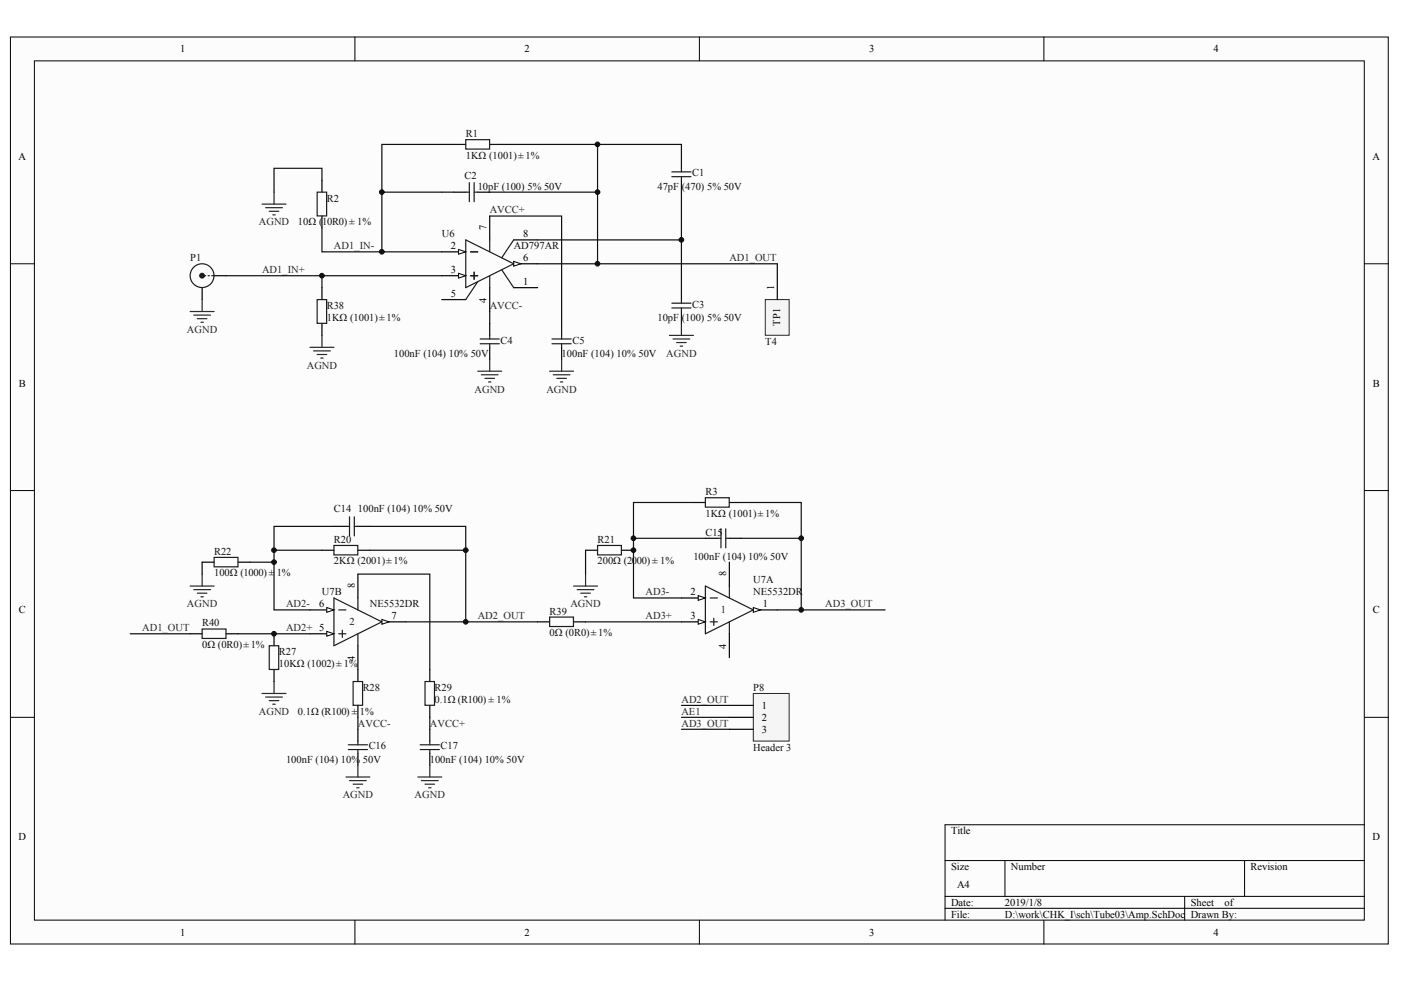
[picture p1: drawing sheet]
<svg xmlns="http://www.w3.org/2000/svg" width="287mm" height="202mm" viewBox="0 0 287 202" stroke-linecap="round" stroke-linejoin="round" font-family="sans-serif">
<g fill="#fcfcfc" stroke="#000" stroke-width=".2">
<path d="M2.1 7.6h282.1v185.7h-282.1z"/>
<path d="M7 12.5h272.3v175.9h-272.3z"/>
</g>
<g fill="none" stroke="#000" stroke-width=".2">
<path d="M72.7 7.6v4.9M143.2 7.6v4.9M213.7 7.6v4.9M2.1 54h4.9M279.3 54h4.9M2.1 100.5h4.9M279.3 100.5h4.9M2.1 146.9h4.9M279.3 146.9h4.9M193.5 176.2h85.8M205.7 176.2v7.4M254.8 176.2v7.4"/>
<path d="M279.3 168.9h-85.8v19.6M72.7 188.5v4.9M143.2 188.5v4.9M193.5 183.6h85.8M193.5 186h85.8M213.7 188.5v4.9M242.5 183.6v4.9"/>
</g>
<path d="M41.4 58.9v2.5M43.8 56.5h2.5M90.4 51.6h4.9M105.2 58.9h4.9" fill="none" stroke="#000" stroke-width=".25"/>
<circle cx="41.4" cy="56.5" r=".48" fill="#1c1c1c" stroke="#1c1c1c" stroke-width=".25"/>
<g fill="none" stroke="#1c1c1c" stroke-width=".25">
<path d="M41.9 56.5h.2M42.6 56.5h.3M43.3 56.5h.3"/>
<circle cx="41.4" cy="56.5" r="2.44"/>
</g>
<g fill="none" stroke="#262626" stroke-width=".25">
<path d="M56.1 39.4v2.4M53.6 41.8h5M54.4 42.5h3.4M55.1 43.3h2M55.9 44h.4M38.9 63.8h4.9M39.7 64.5h3.4M40.4 65.3h2M41.1 66h.5M41.4 61.4v2.4M63.5 71.1h4.9M64.2 71.9h3.4"/>
<path d="M64.9 72.6h2M65.7 73.3h.5M65.9 68.7v2.4M97.8 76h4.9M98.5 76.8h3.5M99.3 77.5h1.9M100 78.2h.5M100.3 73.6v2.4M112.5 76h4.9M113.3 76.8h3.4M114 77.5h2M114.7 78.2h.5"/>
<path d="M115 73.6v2.4M137 68.7h5M137.8 69.4h3.4M138.5 70.2h2M139.3 70.9h.4M139.5 66.2v2.5"/>
</g>
<g fill="none" stroke="#0e0e0e" stroke-width=".25">
<path d="M65.9 36.9v-2.4h-9.8v4.9M78.2 39.4h14.7M92.9 29.6h-14.7v22h12.2M100.3 39.4h22v14.6h-12.2M102.7 29.6h19.6v9.8M122.3 29.6h17.2v2.4M139.5 39.4v9.7M46.3 56.5h44.1M65.9 46.7v4.9h12.3M65.9 56.5v2.4M100.3 44.2h14.7v22M110.1 49.1h29.4v9.8"/>
<path d="M100.3 63.8v2.4"/>
</g>
<path d="M93.9 51.1l1.4 .5-1.4 .5z" fill="#fcfcfc" stroke="#000" stroke-width=".2"/>
<path d="M90.4 56.5h4.9" fill="none" stroke="#000" stroke-width=".25"/>
<path d="M93.9 56l1.4 .5-1.4 .5z" fill="#fcfcfc" stroke="#000" stroke-width=".2"/>
<path d="M100.3 58.9v4.9M105.2 54h4.9" fill="none" stroke="#000" stroke-width=".25"/>
<path d="M105.2 53.5l1.4 .5-1.4 .5z" fill="#fcfcfc" stroke="#000" stroke-width=".2"/>
<g fill="none" stroke="#000" stroke-width=".25">
<path d="M65.9 36.9v2.5M92.9 29.6h2.4M92.9 39.4h2.4M97.8 39.4h2.5M100.3 29.6h2.4M139.5 32v2.5M139.5 36.9v2.5M65.9 44.2v2.5M65.9 58.9v2.5M100.3 44.2v4.9M105.2 49.1h4.9M139.5 58.9v2.5"/>
<path d="M65.9 66.2v2.5M90.4 61.4h4.9M100.3 66.2v2.5M100.3 71.1v2.5M115 66.2v2.5M115 71.1v2.5M139.5 63.8v2.4M78.2 127.4h4.9"/>
</g>
<g fill="none" stroke="#1c1c1c" stroke-width=".25">
<path d="M64.9 39.4h2v4.8h-2zM95.3 28.6h4.9v1.9h-4.9zM95.3 39.4h.8M96.1 37.4v3.9M97.1 37.4v3.9M97.1 39.4h.7M137.5 35.2h4M137.5 36.2h4M139.5 34.5v.7M139.5 36.2v.7M95.3 49.1l9.9 4.9-9.9 4.9zM96.3 51.6h1.5"/>
<path d="M96.3 56.5h1.5M97.1 55.7v1.5M97.8 57.7l-2.5 3.7M100.3 49.1v2.5M100.3 56.5v2.4M102.7 55.2l2.5 3.7M105.2 49.1l-2.5 3.7M64.9 61.4h2v4.8h-2zM98.3 69.4h3.9M98.3 70.4h3.9M100.3 68.7v.7M100.3 70.4v.7"/>
<path d="M113 69.4h3.9M113 70.4h3.9M115 68.7v.7M115 70.4v.7M137.5 62.1h4M137.5 63.1h4M139.5 61.4v.7M139.5 63.1v.7"/>
</g>
<path d="M122.3 54h36.8M41.4 115.1v2.5M51.2 115.1h4.9M65.9 112.7h-9.8v12.2h7.4M68.4 107.8h-12.3v4.9M73.3 117.6h14.7v19.5M75.7 107.8h19.6v4.9M75.7 112.7h19.6v14.7M83.1 127.4h27M73.3 146.9v2.5M88 146.9v2.5" fill="none" stroke="#0e0e0e" stroke-width=".25"/>
<g fill="none" stroke="#262626" stroke-width=".25">
<path d="M41.4 117.6v2.4M38.9 120h4.9M39.7 120.8h3.4M40.4 121.5h2M41.1 122.2h.5M56.1 139.6v2.4M53.6 142h5M54.4 142.8h3.4M55.1 143.5h2M55.9 144.2h.4M70.8 159.1h4.9M71.6 159.9h3.4"/>
<path d="M73.3 156.7v2.4M85.5 159.1h4.9M86.3 159.9h3.4M88 156.7v2.4M72.3 160.6h2M73 161.3h.5M87 160.6h2M87.7 161.3h.5"/>
</g>
<path d="M78.2 126.9l1.4 .5-1.4 .4z" fill="#fcfcfc" stroke="#000" stroke-width=".2"/>
<path d="M63.5 129.8h4.9" fill="none" stroke="#000" stroke-width=".25"/>
<path d="M66.9 129.3l1.5 .5-1.5 .5z" fill="#fcfcfc" stroke="#000" stroke-width=".2"/>
<path d="M63.5 124.9h4.9" fill="none" stroke="#000" stroke-width=".25"/>
<path d="M66.9 124.4l1.5 .5-1.5 .5z" fill="#fcfcfc" stroke="#000" stroke-width=".2"/>
<path d="M68.4 122.5l9.8 4.9-9.8 4.8zM69.3 129.8h1.5M69.3 124.9h1.5M70.1 129.1v1.4M73.3 122.5v2.4M73.3 129.8v2.4" fill="none" stroke="#1c1c1c" stroke-width=".25"/>
<path d="M73.3 117.6v4.9M73.3 132.2v4.9M154.2 124.9h4.9" fill="none" stroke="#000" stroke-width=".25"/>
<path d="M154.2 124.4l1.5 .5-1.5 .5z" fill="#fcfcfc" stroke="#000" stroke-width=".2"/>
<path d="M139.5 127.4h4.9" fill="none" stroke="#000" stroke-width=".25"/>
<path d="M142.9 126.9l1.5 .5-1.5 .4z" fill="#fcfcfc" stroke="#000" stroke-width=".2"/>
<path d="M139.5 122.5h4.9" fill="none" stroke="#000" stroke-width=".25"/>
<path d="M142.9 122l1.5 .5-1.5 .5z" fill="#fcfcfc" stroke="#000" stroke-width=".2"/>
<g fill="none" stroke="#1c1c1c" stroke-width=".25">
<path d="M43.8 114.2h4.9v1.9h-4.9zM68.4 111.7h4.8v1.9h-4.8zM70.8 107.8h.8M71.6 105.8v4M72.5 105.8v4M72.5 107.8h.8M122.3 111.7h4.9v1.9h-4.9zM144.4 101.9h4.9v2h-4.9zM146.9 110.2h.7M147.6 108.3v3.9M148.6 108.3v3.9M148.6 110.2h.7"/>
<path d="M55.1 132.2h2v4.9h-2zM72.3 139.6h1.9v4.8h-1.9zM87 139.6h1.9v4.8h-1.9zM144.4 120l9.8 4.9-9.8 4.9zM145.4 127.4h1.5M145.4 122.5h1.5M146.1 126.6v1.5M149.3 120v2.5M149.3 127.4v2.4M71.3 152.5h3.9M71.3 153.5h3.9M73.3 151.8v.7"/>
<path d="M73.3 153.5v.7M86 152.5h3.9M86 153.5h3.9M88 151.8v.7M88 153.5v.7"/>
</g>
<g fill="none" stroke="#000" stroke-width=".25">
<path d="M41.4 115.1h2.4M48.7 115.1h2.5M65.9 112.7h2.5M68.4 107.8h2.4M73.3 112.7h2.4M73.3 107.8h2.4M119.9 112.7h2.4M127.2 112.7h2.5M142 102.9h2.4M144.4 110.2h2.5M149.3 115.1v4.9M149.3 102.9h2.5"/>
<path d="M149.3 110.2h2.5M56.1 129.8v2.4M56.1 137.1v2.5M73.3 137.1v2.5M88 137.1v2.5M149.3 129.8v4.9M73.3 144.5v2.4M73.3 149.4v2.4M73.3 154.2v2.5M88 144.5v2.4M88 149.4v2.4M88 154.2v2.5"/>
</g>
<path d="M119.9 112.7v4.9M142 102.9h-12.3v7.3M144.4 110.2h-14.7v12.3h9.8M151.8 110.2h12.2v14.7h-4.9M151.8 102.9h12.2v7.3M26.7 129.8h12.2M48.7 129.8h14.8M119.9 127.4h19.6M164 124.9h17.2" fill="none" stroke="#0e0e0e" stroke-width=".25"/>
<path d="M119.9 117.6v2.4M117.4 120h4.9M118.2 120.8h3.4M118.9 121.5h2M119.6 122.2h.5" fill="none" stroke="#262626" stroke-width=".25"/>
<path d="M154.2 142h7.4v9.8h-7.4z" fill="#f5f5f5" stroke="#262626" stroke-width=".2"/>
<path d="M38.9 129.8h2.5M46.3 129.8h2.4M110.1 127.4h2.4M117.4 127.4h2.5M149.3 144.5h4.9M149.3 146.9h4.9M149.3 149.4h4.9" fill="none" stroke="#000" stroke-width=".25"/>
<path d="M139.5 144.5h9.8M139.5 146.9h9.8M139.5 149.4h9.8" fill="none" stroke="#0e0e0e" stroke-width=".25"/>
<path d="M41.4 128.8h4.9v2h-4.9zM112.5 126.4h4.9v1.9h-4.9z" fill="none" stroke="#1c1c1c" stroke-width=".25"/>
<path d="M156.7 61.4h4.9v7.3h-4.9z" fill="#f5f5f5" stroke="#262626" stroke-width=".2"/>
<path d="M159.1 54v7.4" fill="none" stroke="#000" stroke-width=".25"/>
<g fill="#0e0e0e" stroke="#0e0e0e" stroke-width=".2">
<circle cx="56.1" cy="129.8" r=".48"/>
<circle cx="56.1" cy="115.1" r=".48"/>
<circle cx="56.1" cy="112.7" r=".48"/>
<circle cx="65.9" cy="56.5" r=".48"/>
<circle cx="78.2" cy="51.6" r=".48"/>
<circle cx="78.2" cy="39.3" r=".48"/>
<circle cx="95.3" cy="127.3" r=".48"/>
<circle cx="95.3" cy="112.7" r=".48"/>
<circle cx="122.3" cy="54" r=".48"/>
<circle cx="122.3" cy="39.3" r=".48"/>
<circle cx="122.3" cy="29.6" r=".48"/>
<circle cx="129.7" cy="112.7" r=".48"/>
<circle cx="129.7" cy="110.2" r=".48"/>
<circle cx="139.5" cy="49.1" r=".48"/>
<circle cx="164" cy="124.9" r=".48"/>
<circle cx="164" cy="110.2" r=".48"/>
</g>
<g font-size="2.2">
<text x="36.9" y="10.7">1</text>
<text x="107.4" y="10.7">2</text>
<text x="177.9" y="10.7">3</text>
<text x="248.4" y="10.7">4</text>
<text x="3.8" y="32.7">A</text>
<text x="281" y="32.7">A</text>
<text x="92.3" y="51.1">2</text>
<text x="107.1" y="53.5">6</text>
<text x="107.1" y="48.6">8</text>
<text x="92.3" y="55.9">3</text>
<text x="107.1" y="58.4">1</text>
<text x="92.3" y="60.8">5</text>
<text x="3.9" y="79.2">B</text>
<text x="281.1" y="79.2">B</text>
<text x="3.9" y="125.6">C</text>
<text x="65.3" y="124.4">6</text>
<text x="141.4" y="121.9">2</text>
<text x="156.2" y="124.4">1</text>
<text x="281.1" y="125.6">C</text>
<text x="80.1" y="126.8">7</text>
<text x="141.4" y="126.8">3</text>
<text x="155.9" y="145.2">1</text>
<text x="155.9" y="147.6">2</text>
<text x="155.9" y="150.1">3</text>
<text x="3.8" y="172.1">D</text>
<text x="194.7" y="170.8">Title</text>
<text x="281" y="172.1">D</text>
<text x="194.7" y="178.2">Size</text>
<text x="207" y="178.2">Number</text>
<text x="256" y="178.2">Revision</text>
<text x="194.7" y="185.5">Date:</text>
<text x="195.9" y="181.8">A4</text>
<text x="205.7" y="185.5">2019/1/8</text>
<text x="243.7" y="185.5">Sheet</text>
<text x="250.7" y="185.5">of</text>
<text x="36.9" y="191.6">1</text>
<text x="107.4" y="191.6">2</text>
<text x="177.9" y="191.6">3</text>
<text x="194.7" y="187.9">File:</text>
<text x="205.7" y="187.9">D:\work\CHK_I\sch\Tube03\Amp.SchDoc</text>
<text x="243.7" y="187.9">Drawn By:</text>
<text x="248.4" y="191.6">4</text>
</g>
<g font-size="2.2" fill="#0e0e0e">
<text x="95.3" y="28.1">R1</text>
<text x="95.3" y="32.5">1KΩ (1001) ±1%</text>
<text x="66.9" y="41.3">R2</text>
<text x="95.1" y="36.6">C2</text>
<text x="97.8" y="38.8">10pF (100) 5% 50V</text>
<text x="134.6" y="38.8">47pF (470) 5% 50V</text>
<text x="141.7" y="36.1">C1</text>
<text x="61" y="46.2">10Ω (10R0) ±1%</text>
<text x="38.9" y="53.5">P1</text>
<text x="90.4" y="48.6">U6</text>
<text x="105.2" y="51.1">AD797AR</text>
<text x="66.9" y="63.3">R38</text>
<text x="66.9" y="65.7">1KΩ (1001) ±1%</text>
<text x="134.6" y="65.7">10pF (100) 5% 50V</text>
<text x="141.7" y="63">C3</text>
<text x="102.5" y="70.4">C4</text>
<text x="117.2" y="70.4">C5</text>
<text x="156.7" y="70.6">T4</text>
<text x="80.6" y="73.1">100nF (104) 10% 50V</text>
<text x="115" y="73.1">100nF (104) 10% 50V</text>
<text x="144.4" y="101.4">R3</text>
<text x="68.4" y="104.8">C14</text>
<text x="73.3" y="104.8">100nF (104) 10% 50V</text>
<text x="144.4" y="105.8">1KΩ (1001) ±1%</text>
<text x="43.8" y="113.6">R22</text>
<text x="68.4" y="111.2">R20</text>
<text x="122.3" y="111.2">R21</text>
<text x="144.4" y="109.7">C15</text>
<text x="43.8" y="118">100Ω (1000) ±</text>
<text x="56.6" y="118">1%</text>
<text x="68.4" y="115.6">2KΩ (2001) ±1%</text>
<text x="122.3" y="115.6">200Ω (2000) ±1%</text>
<text x="142" y="114.6">100nF (104) 10% 50V</text>
<text x="154.2" y="119.5">U7A</text>
<text x="65.9" y="121.9">U7B</text>
<text x="75.7" y="124.4">NE5532DR</text>
<text x="112.5" y="125.9">R39</text>
<text x="154.2" y="121.9">NE5532DR</text>
<text x="41.4" y="128.3">R40</text>
<text x="112.5" y="130.3">0Ω (0R0) ±1%</text>
<text x="41.4" y="132.7">0Ω (0R0) ±1%</text>
<text x="57.1" y="134.2">R27</text>
<text x="57.1" y="136.6">10KΩ (1002) ±1%</text>
<text x="74.3" y="141.5">R28</text>
<text x="89" y="141.5">R29</text>
<text x="89" y="143.9">0.1Ω (R100) ±1%</text>
<text x="154.2" y="141.5">P8</text>
<text x="61" y="146.4">0.1Ω (R100) ±</text>
<text x="73.7" y="146.4">1%</text>
<text x="75.5" y="153.5">C16</text>
<text x="90.2" y="153.5">C17</text>
<text x="154.2" y="153.7">Header 3</text>
<text x="58.6" y="156.2">100nF (104) 10% 50V</text>
<text x="88" y="156.2">100nF (104) 10% 50V</text>
</g>
<g font-size="2.2" fill="#262626">
<text x="53" y="46.2">AGND</text>
<text x="100.3" y="43.7">AVCC+</text>
<text x="68.4" y="51.1">AD1_IN-</text>
<text x="149.3" y="53.5">AD1_OUT</text>
<text x="53.6" y="55.9">AD1_IN+</text>
<text x="100.3" y="63.3">AVCC-</text>
<text x="38.3" y="68.2">AGND</text>
<text x="62.8" y="75.5">AGND</text>
<text x="136.4" y="73.1">AGND</text>
<text x="97.1" y="80.4">AGND</text>
<text x="111.9" y="80.4">AGND</text>
<text x="38.3" y="124.4">AGND</text>
<text x="58.6" y="124.4">AD2-</text>
<text x="116.8" y="124.4">AGND</text>
<text x="132.1" y="121.9">AD3-</text>
<text x="168.9" y="124.4">AD3_OUT</text>
<text x="29.1" y="129.3">AD1_OUT</text>
<text x="58.6" y="129.3">AD2+ 5</text>
<text x="97.8" y="126.8">AD2_OUT</text>
<text x="132.1" y="126.8">AD3+</text>
<text x="139.5" y="143.9">AD2_OUT</text>
<text x="53" y="146.4">AGND</text>
<text x="73.3" y="148.8">AVCC-</text>
<text x="88" y="148.8">AVCC+</text>
<text x="139.5" y="146.4">AE1</text>
<text x="139.5" y="148.8">AD3_OUT</text>
<text x="70.2" y="163.5">AGND</text>
<text x="84.9" y="163.5">AGND</text>
</g>
<g font-size="2.2" fill="#1c1c1c">
<text x="147.6" y="125.6">1</text>
<text x="71.6" y="128.1">2</text>
</g>
<g font-size="2.1">
<text x="99.6" y="47.2" transform="rotate(-90 99.6 47.2)">7</text>
<text x="158.5" y="59.4" transform="rotate(-90 158.5 59.4)">1</text>
<text x="99.6" y="62" transform="rotate(-90 99.6 62)">4</text>
<text x="159.7" y="66.7" transform="rotate(-90 159.7 66.7)">TP1</text>
<text x="148.7" y="118.1" transform="rotate(-90 148.7 118.1)">8</text>
<text x="72.6" y="120.5" transform="rotate(-90 72.6 120.5)">8</text>
<text x="72.6" y="135.3" transform="rotate(-90 72.6 135.3)">4</text>
<text x="148.7" y="132.9" transform="rotate(-90 148.7 132.9)">4</text>
</g>
</svg>
